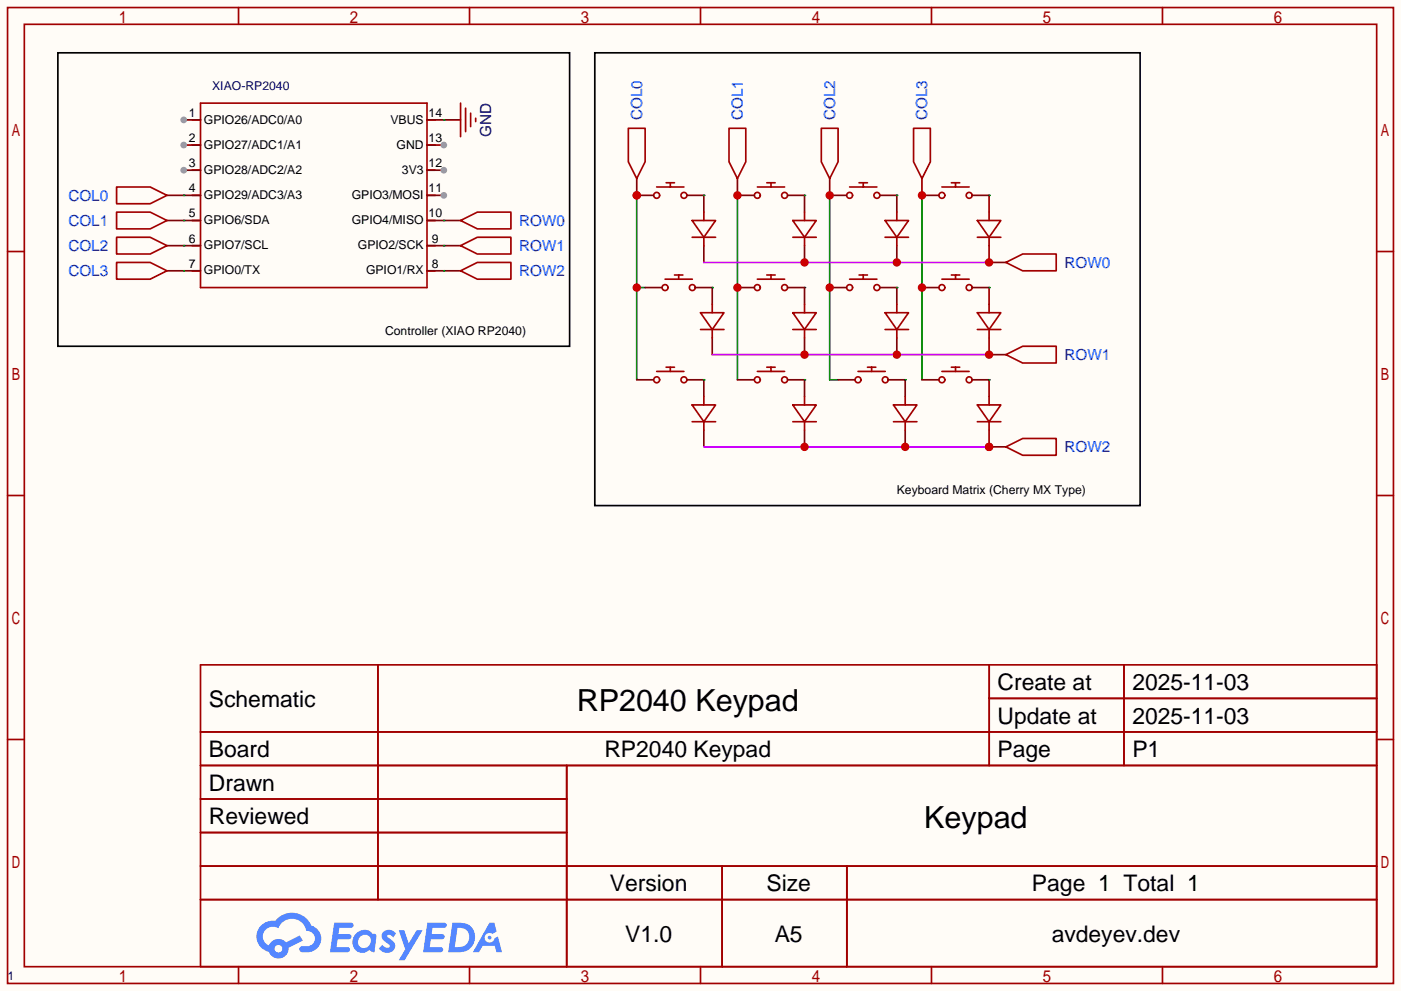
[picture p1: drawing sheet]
<svg xmlns="http://www.w3.org/2000/svg" width="212mm" height="150mm" viewBox="0 0 212 150" stroke-linecap="round" stroke-linejoin="round" font-family="sans-serif">
<path d="M0 0h212.1v150.1h-212.1z" fill="#fffcf7"/>
<g fill="none" stroke="#a10000" stroke-width=".25">
<path d="M1.1 1.1h209.8v147.9h-209.8zM3.7 3.7h204.7v142.7h-204.7zM36.1 1.1v2.6M71.1 1.1v2.6M106 1.1v2.6M141 1.1v2.6M176 1.1v2.6M1.1 38.1h2.6M208.4 38.1h2.5M1.1 75.1h2.6M208.4 75.1h2.5M1.1 112h2.6"/>
<path d="M30.4 100.7h178v45.7h-178zM30.4 110.9h178M30.4 116h178M57.2 100.7v35.6M85.8 116v30.4M149.8 100.7v15.3M149.8 105.8h58.6M170.2 100.7v15.3M208.4 112h2.5M30.4 121h55.4M30.4 131.2h178M30.4 126.1h55.4"/>
<path d="M30.4 136.3h178M109.3 131.2v15.2M128.2 131.2v15.2M36.1 146.4v2.6M71.1 146.4v2.6M106 146.4v2.6M141 146.4v2.6M176 146.4v2.6"/>
</g>
<g fill="#5487ff">
<path d="M58.1 141.1a1.3 1.3 0 0 1 1.8 .3l-.4 .6a.54 .54 0 0 0-.9-.2l.1 .1a2.32 2.32 0 0 1 1.1 1.4 1.36 1.36 0 0 1-1.1 1 1.36 1.36 0 0 1-1.4-.6l.6-.6a.7 .7 0 0 0 1.1 .3l-.1-.3a2.4 2.4 0 0 1-1.1-1.3l.1-.5z"/>
<path d="M60.4 140.9h.8l.7 2 1.2-2h.9l-2.7 4.6h-.9l.9-1.7z"/>
<path d="M50.6 139.8h1.6a1.31 1.31 0 0 1 1.3 .2 .4 .4 0 0 1-.4 .6h-1.7l-.2 .9h1.7a.4 .4 0 0 1 .3 .4 .4 .4 0 0 1-.4 .4h-1.7l-.2 1.2h.9a1.23 1.23 0 0 1 1.1 .2 .39 .39 0 0 1-.3 .5h-2.6z"/>
<path d="M64.7 139.8h1.6a1.32 1.32 0 0 1 1.3 .2 .39 .39 0 0 1-.4 .6h-1.7l-.2 .9h1.7a.4 .4 0 0 1 .3 .4 .4 .4 0 0 1-.4 .4h-1.7l-.1 1.2h.8a1.23 1.23 0 0 1 1.1 .2 .39 .39 0 0 1-.3 .5h-2.6z"/>
<path d="M74.1 139.8h.7l.4 1.3-.7 .4a.75 .75 0 0 0-1.1 .3 .75 .75 0 0 0 .5 1 .75 .75 0 0 0 1-.7l.5-.2 .6 2.3h-.9l-.2-.9h-1.8l-.6 .9h-.9z"/>
<path d="M68.5 139.8l-.6 4.4h1.4a2.27 2.27 0 0 0 2.5-1.6 2.27 2.27 0 0 0-1.3-2.7zM69.3 140.6a1.5 1.5 0 0 1 1.8 1.5 1.5 1.5 0 0 1-2 1.4h-.3z"/>
<path d="M53.9 141.4a1.62 1.62 0 0 0-.4 2.1 1.62 1.62 0 0 0 2.1 .7l.3-.3 .4 .3h.4l.3-2.4-.2-.3h-.1a.57 .57 0 0 1-.6-.4 1.73 1.73 0 0 0-2.2 .3zM54.5 141.9a.96 .96 0 0 1 1.5 0 .96 .96 0 0 1-.3 1.5 .95 .95 0 0 1-1.3-.1 .95 .95 0 0 1 .1-1.4z"/>
<path d="M39.5 140.2a2.37 2.37 0 0 0 1.2 4 1.54 1.54 0 0 0 1.8 1 1.54 1.54 0 0 0 1.2-1.6l2.1-1.1-.4-.8-2.1 1a1.57 1.57 0 0 0-2.6 .5 1.5 1.5 0 0 1-.7-2.1 1.5 1.5 0 0 1 2.1-.5 2.23 2.23 0 0 1 2.3-1.4 2.23 2.23 0 0 1 2 1.8 1.16 1.16 0 0 1 1.3 1.1 1.16 1.16 0 0 1-1.1 1.2h-.7a.47 .47 0 0 0-.6 .4 .47 .47 0 0 0 .4 .6 2.26 2.26 0 0 0 2.9-2.6 2.12 2.12 0 0 0-1.5-1.5 3.2 3.2 0 0 0-5.4-.7h-.4a2.55 2.55 0 0 0-1.8 .7zM41.6 143.7a.58 .58 0 0 1 1.1 0 .58 .58 0 0 1-1.1 0z"/>
<circle cx="74.1" cy="142" r=".28"/>
</g>
<g fill="none" stroke="#870000" stroke-width=".25">
<path d="M106.6 29.6v2.5M106.6 37.2v2.6M121.8 29.6v2.5M121.8 37.2v2.6M135.8 29.6v2.5M135.8 37.2v2.6M149.7 29.6v2.5M149.7 37.2v2.6M106.6 57.5v2.6M107.8 43.6v2.5M107.8 51.2v2.5M121.8 43.6v2.5"/>
<path d="M121.8 51.2v2.5M121.8 57.5v2.6M135.8 43.6v2.5M135.8 51.2v2.5M137 57.5v2.6M149.7 43.6v2.5M149.7 51.2v2.5M149.7 57.5v2.6M106.6 65.2v2.5M121.8 65.2v2.5M137 65.2v2.5M149.7 65.2v2.5"/>
</g>
<g fill="none" stroke="#a10000" stroke-width=".25">
<path d="M104.8 33.4h3.5l-1.7 2.5zM104.8 35.9h3.5M106.6 32.1v1.3M106.6 35.9v1.3M120 33.4h3.6l-1.8 2.5zM120 35.9h3.6M121.8 32.1v1.3M121.8 35.9v1.3M134 33.4h3.5l-1.7 2.5zM134 35.9h3.5M135.8 32.1v1.3M135.8 35.9v1.3"/>
<path d="M148 33.4h3.5l-1.8 2.5zM148 35.9h3.5M149.7 32.1v1.3M149.7 35.9v1.3M106 47.4h3.6l-1.8 2.5zM106 49.9h3.6M107.8 46.1v1.3M107.8 49.9v1.3M120 47.4h3.6l-1.8 2.5zM120 49.9h3.6M121.8 46.1v1.3M121.8 49.9v1.3"/>
<path d="M134 47.4h3.5l-1.7 2.5zM134 49.9h3.5M135.8 46.1v1.3M135.8 49.9v1.3M148 47.4h3.5l-1.8 2.5zM148 49.9h3.5M149.7 46.1v1.3M149.7 49.9v1.3M104.8 61.3h3.5l-1.7 2.6zM104.8 63.9h3.5M106.6 60.1v1.2M106.6 63.9v1.3"/>
<path d="M120 61.3h3.6l-1.8 2.6zM120 63.9h3.6M121.8 60.1v1.2M121.8 63.9v1.3M135.3 61.3h3.5l-1.8 2.6zM135.3 63.9h3.5M137 60.1v1.2M137 63.9v1.3M148 61.3h3.5l-1.8 2.6zM148 63.9h3.5M149.7 60.1v1.2M149.7 63.9v1.3"/>
</g>
<path d="M96.4 29.6v27.9M96.4 43.6h1.3M121.8 43.6h.1" fill="none" stroke="#008700" stroke-width=".25"/>
<g fill="#c00">
<circle cx="96.4" cy="43.6" r=".63"/>
<circle cx="96.4" cy="29.6" r=".63"/>
</g>
<path d="M111.6 29.6v27.9M125.6 29.6v27.9h1.3" fill="none" stroke="#008700" stroke-width=".25"/>
<path d="M106.6 67.7h43.1" fill="none" stroke="#c0f" stroke-width=".25"/>
<g fill="#c00">
<circle cx="121.8" cy="67.7" r=".63"/>
<circle cx="137" cy="67.7" r=".63"/>
<circle cx="149.7" cy="67.7" r=".63"/>
</g>
<path d="M139.6 29.6v27.9" fill="none" stroke="#008700" stroke-width=".25"/>
<path d="M96.4 27.1v2.5M111.6 27.1v2.5M125.6 27.1v2.5M139.6 27.1v2.5M149.7 39.8h2.6M149.7 53.7h2.6M149.7 67.7h2.6" fill="none" stroke="#870000" stroke-width=".25"/>
<path d="M95.1 19.4h2.6v5.1l-1.3 2.6-1.3-2.6zM110.4 19.4h2.5v5.1l-1.3 2.6-1.2-2.6zM124.3 19.4h2.6v5.1l-1.3 2.6-1.3-2.6zM138.3 19.4h2.5v5.1l-1.2 2.6-1.3-2.6zM152.3 39.8l2.5-1.3h5.1v2.5h-5.1zM152.3 53.7l2.5-1.2h5.1v2.5h-5.1z" fill="none" stroke="#a10000" stroke-width=".25"/>
<circle cx="149.7" cy="67.7" r=".63" fill="#c00"/>
<path d="M152.3 67.7l2.5-1.3h5.1v2.6h-5.1z" fill="none" stroke="#a10000" stroke-width=".25"/>
<path d="M106.6 39.8h43.1" fill="none" stroke="#c0f" stroke-width=".25"/>
<g fill="#c00">
<circle cx="121.8" cy="39.8" r=".63"/>
<circle cx="135.8" cy="39.8" r=".63"/>
<circle cx="149.7" cy="39.8" r=".63"/>
</g>
<path d="M25.3 29.6h2.5M25.3 33.4h2.5M25.3 37.2h2.5M96.4 29.6h2.5M25.3 41h2.5" fill="none" stroke="#870000" stroke-width=".25"/>
<g fill="none" stroke="#a10000" stroke-width=".25">
<path d="M17.7 28.3h5l2.6 1.3-2.6 1.3h-5zM17.7 32.1h5l2.6 1.3-2.6 1.3h-5zM17.7 35.9h5l2.6 1.3-2.6 1.3h-5zM17.7 39.8h5l2.6 1.2-2.6 1.3h-5zM99.4 28.3h4.1M100.8 27.7h1.3M101.5 27.7v.6"/>
<circle cx="99.4" cy="29.6" r=".45"/>
<circle cx="103.5" cy="29.6" r=".45"/>
</g>
<circle cx="96.4" cy="29.6" r=".63" fill="#c00"/>
<path d="M104 29.6h2.6M111.6 29.6h2.6" fill="none" stroke="#870000" stroke-width=".25"/>
<path d="M106.6 29.6h.1" fill="none" stroke="#008700" stroke-width=".25"/>
<g fill="none" stroke="#a10000" stroke-width=".25">
<path d="M114.6 28.3h4.2M116.1 27.7h1.2M116.7 27.7v.6"/>
<circle cx="114.6" cy="29.6" r=".45"/>
<circle cx="118.8" cy="29.6" r=".45"/>
</g>
<circle cx="111.6" cy="29.6" r=".63" fill="#c00"/>
<path d="M119.3 29.6h2.5M125.6 29.6h2.5" fill="none" stroke="#870000" stroke-width=".25"/>
<path d="M121.8 29.6h.1" fill="none" stroke="#008700" stroke-width=".25"/>
<g fill="none" stroke="#a10000" stroke-width=".25">
<path d="M128.6 28.3h4.1M130 27.7h1.3M130.7 27.7v.6"/>
<circle cx="128.6" cy="29.6" r=".45"/>
<circle cx="132.7" cy="29.6" r=".45"/>
</g>
<circle cx="125.6" cy="29.6" r=".63" fill="#c00"/>
<path d="M133.2 29.6h2.6M139.6 29.6h2.5" fill="none" stroke="#870000" stroke-width=".25"/>
<path d="M135.8 29.6h.1" fill="none" stroke="#008700" stroke-width=".25"/>
<g fill="none" stroke="#a10000" stroke-width=".25">
<path d="M142.6 28.3h4.1M144 27.7h1.3M144.7 27.7v.6"/>
<circle cx="142.6" cy="29.6" r=".45"/>
<circle cx="146.7" cy="29.6" r=".45"/>
</g>
<circle cx="139.6" cy="29.6" r=".63" fill="#c00"/>
<path d="M147.2 29.6h2.5M97.7 43.6h2.5M105.3 43.6h2.5M111.6 43.6h2.6" fill="none" stroke="#870000" stroke-width=".25"/>
<path d="M149.7 29.6h.1" fill="none" stroke="#008700" stroke-width=".25"/>
<g fill="none" stroke="#a10000" stroke-width=".25">
<path d="M100.7 42.3h4.1M102.1 41.7h1.3M102.7 41.7v.6M114.6 42.3h4.2M116.1 41.7h1.2M116.7 41.7v.6"/>
<circle cx="100.7" cy="43.6" r=".45"/>
<circle cx="104.8" cy="43.6" r=".45"/>
<circle cx="114.6" cy="43.6" r=".45"/>
<circle cx="118.8" cy="43.6" r=".45"/>
</g>
<circle cx="111.6" cy="43.6" r=".63" fill="#c00"/>
<path d="M119.3 43.6h2.5M125.6 43.6h2.5" fill="none" stroke="#870000" stroke-width=".25"/>
<g fill="none" stroke="#a10000" stroke-width=".25">
<path d="M128.6 42.3h4.1M130 41.7h1.3M130.7 41.7v.6"/>
<circle cx="128.6" cy="43.6" r=".45"/>
<circle cx="132.7" cy="43.6" r=".45"/>
</g>
<circle cx="125.6" cy="43.6" r=".63" fill="#c00"/>
<path d="M133.2 43.6h2.6M139.6 43.6h2.5" fill="none" stroke="#870000" stroke-width=".25"/>
<g fill="none" stroke="#a10000" stroke-width=".25">
<path d="M142.6 42.3h4.1M144 41.7h1.3M144.7 41.7v.6"/>
<circle cx="142.6" cy="43.6" r=".45"/>
<circle cx="146.7" cy="43.6" r=".45"/>
</g>
<circle cx="139.6" cy="43.6" r=".63" fill="#c00"/>
<path d="M96.4 57.5h2.5M104 57.5h2.6M111.6 57.5h2.6M119.3 57.5h2.5M126.9 57.5h2.5M134.5 57.5h2.5M139.6 57.5h2.5M147.2 43.6h2.5M147.2 57.5h2.5" fill="none" stroke="#870000" stroke-width=".25"/>
<g fill="none" stroke="#a10000" stroke-width=".25">
<path d="M99.4 56.3h4.1M100.8 55.6h1.3M101.5 55.6v.7M114.6 56.3h4.2M116.1 55.6h1.2M116.7 55.6v.7M129.9 56.3h4.1M131.3 55.6h1.3M132 55.6v.7M142.6 56.3h4.1M144 55.6h1.3M144.7 55.6v.7"/>
<circle cx="99.4" cy="57.5" r=".45"/>
<circle cx="103.5" cy="57.5" r=".45"/>
<circle cx="114.6" cy="57.5" r=".45"/>
<circle cx="118.8" cy="57.5" r=".45"/>
<circle cx="129.9" cy="57.5" r=".45"/>
<circle cx="134" cy="57.5" r=".45"/>
<circle cx="142.6" cy="57.5" r=".45"/>
<circle cx="146.7" cy="57.5" r=".45"/>
</g>
<path d="M107.8 43.6h.1M121.8 57.5h.1M135.8 43.6h.1M137 57.5h.1M149.7 43.6h.1M149.7 57.5h.1" fill="none" stroke="#008700" stroke-width=".25"/>
<path d="M107.8 53.7h41.9" fill="none" stroke="#c0f" stroke-width=".25"/>
<g fill="#c00">
<circle cx="121.8" cy="53.7" r=".63"/>
<circle cx="135.8" cy="53.7" r=".63"/>
<circle cx="149.7" cy="53.7" r=".63"/>
</g>
<path d="M106.6 57.5h.1" fill="none" stroke="#008700" stroke-width=".25"/>
<path d="M8.8 8h77.4v44.5h-77.4zM90 8h82.6v68.6h-82.6z" fill="none" stroke="#000" stroke-width=".25"/>
<g fill="none" stroke="#a10000" stroke-width=".25">
<path d="M29.1 18.2h1.3M30.4 15.6h34.2v28h-34.2zM64.6 18.2h1.3M29.1 37.2h1.3M29.1 33.4h1.3M29.1 29.6h1.3M29.1 25.8h1.3M29.1 22h1.3M64.6 37.2h1.3M64.6 33.4h1.3M64.6 29.6h1.3M64.6 25.8h1.3"/>
<path d="M64.6 22h1.3M29.1 41h1.3M64.6 41h1.3"/>
</g>
<path d="M27.8 18.2h2.6" fill="none" stroke="#870000" stroke-width=".25"/>
<circle cx="27.8" cy="18.2" r=".51" fill="#999"/>
<path d="M64.6 33.4h2.6M64.6 29.6h2.6" fill="none" stroke="#870000" stroke-width=".25"/>
<circle cx="67.2" cy="29.6" r=".51" fill="#999"/>
<path d="M64.6 25.8h2.6" fill="none" stroke="#870000" stroke-width=".25"/>
<circle cx="67.2" cy="25.8" r=".51" fill="#999"/>
<path d="M64.6 22h2.6" fill="none" stroke="#870000" stroke-width=".25"/>
<circle cx="67.2" cy="22" r=".51" fill="#999"/>
<path d="M64.6 18.2h2.6M27.8 22h2.6" fill="none" stroke="#870000" stroke-width=".25"/>
<circle cx="27.8" cy="22" r=".51" fill="#999"/>
<path d="M27.8 25.8h2.6" fill="none" stroke="#870000" stroke-width=".25"/>
<circle cx="27.8" cy="25.8" r=".51" fill="#999"/>
<path d="M67.2 18.2h2.5M27.8 29.6h2.6M27.8 33.4h2.6M27.8 37.2h2.6M64.6 37.2h5.1M67.2 33.4h2.5M27.8 41h2.6M64.6 41h5.1" fill="none" stroke="#870000" stroke-width=".25"/>
<path d="M67.2 18.2h.1M27.8 29.6h.1M27.8 33.4h.1M27.8 37.2h.1M67.2 33.4h.1M67.2 37.2h.1M27.8 41h.1M67.2 41h.1" fill="none" stroke="#008700" stroke-width=".25"/>
<path d="M69.7 15.6v5.1M70.5 16.4v3.5M71.2 17.1v2.1M72 17.9v.5M69.7 33.4l2.6-1.3h5v2.6h-5zM69.7 37.2l2.6-1.3h5v2.6h-5zM69.7 41l2.6-1.2h5v2.5h-5z" fill="none" stroke="#a10000" stroke-width=".25"/>
<g font-size="4.6">
<text x="87.3" y="107.6">RP2040 Keypad</text>
<text x="139.9" y="125.4">Keypad</text>
</g>
<g font-size="3.5">
<text x="31.6" y="107.1">Schematic</text>
<text x="151" y="104.5">Create at</text>
<text x="171.4" y="104.5">2025-11-03</text>
<text x="151" y="109.6">Update at</text>
<text x="171.4" y="109.6">2025-11-03</text>
<text x="31.6" y="114.7">Board</text>
<text x="31.6" y="119.8">Drawn</text>
<text x="91.5" y="114.7">RP2040 Keypad</text>
<text x="151" y="114.7">Page</text>
<text x="171.4" y="114.7">P1</text>
<text x="31.6" y="124.8">Reviewed</text>
<text x="92.3" y="135">Version</text>
<text x="116" y="135">Size</text>
<text x="156.2" y="135">Page 1 Total 1</text>
<text x="94.6" y="142.6">V1.0</text>
<text x="117.3" y="142.6">A5</text>
<text x="159.2" y="142.6">avdeyev.dev</text>
</g>
<text font-size="2.3" fill="#000080" x="74.3" y="20.7" transform="rotate(-90 74.3 20.7)">GND</text>
<g font-size="2.3" fill="#00f">
<text x="97.2" y="18.2" transform="rotate(-90 97.2 18.2)">COL0</text>
<text x="112.4" y="18.2" transform="rotate(-90 112.4 18.2)">COL1</text>
<text x="126.4" y="18.2" transform="rotate(-90 126.4 18.2)">COL2</text>
<text x="140.4" y="18.2" transform="rotate(-90 140.4 18.2)">COL3</text>
<text x="10.4" y="30.4">COL0</text>
<text x="10.4" y="34.2">COL1</text>
<text x="78.6" y="34.2">ROW0</text>
<text x="10.4" y="38">COL2</text>
<text x="10.4" y="41.8">COL3</text>
<text x="78.6" y="38">ROW1</text>
<text x="78.6" y="41.8">ROW2</text>
<text x="161.2" y="40.6">ROW0</text>
<text x="161.2" y="54.5">ROW1</text>
<text x="161.2" y="68.5">ROW2</text>
</g>
<g font-size="1.8">
<text x="28.6" y="17.7">1</text>
<text x="64.9" y="17.7">14</text>
<text x="28.6" y="21.5">2</text>
<text x="30.9" y="18.7">GPIO26/ADC0/A0</text>
<text x="30.9" y="22.5">GPIO27/ADC1/A1</text>
<text x="59.1" y="18.7">VBUS</text>
<text x="60" y="22.5">GND</text>
<text x="64.9" y="21.5">13</text>
<text x="28.6" y="25.3">3</text>
<text x="28.6" y="29.1">4</text>
<text x="30.9" y="26.3">GPIO28/ADC2/A2</text>
<text x="60.8" y="26.3">3V3</text>
<text x="64.9" y="29.1">11</text>
<text x="64.9" y="25.3">12</text>
<text x="28.6" y="32.9">5</text>
<text x="30.9" y="30.1">GPIO29/ADC3/A3</text>
<text x="30.9" y="34">GPIO6/SDA</text>
<text x="53.3" y="34">GPIO4/MISO</text>
<text x="53.3" y="30.1">GPIO3/MOSI</text>
<text x="64.9" y="32.9">10</text>
<text x="28.6" y="36.7">6</text>
<text x="28.6" y="40.6">7</text>
<text x="30.9" y="37.8">GPIO7/SCL</text>
<text x="30.9" y="41.6">GPIO0/TX</text>
<text x="54.2" y="37.8">GPIO2/SCK</text>
<text x="55.4" y="41.6">GPIO1/RX</text>
<text x="65.4" y="40.6">8</text>
<text x="65.4" y="36.7">9</text>
<text x="58.3" y="50.7">Controller (XIAO RP2040)</text>
<text x="135.8" y="74.8">Keyboard Matrix (Cherry MX Type)</text>
</g>
<g font-size="1.8" fill="#000080">
<text x="32.1" y="13.6">XIAO-RP2040</text>
<text x="1.1" y="148.5">1</text>
</g>
</svg>
